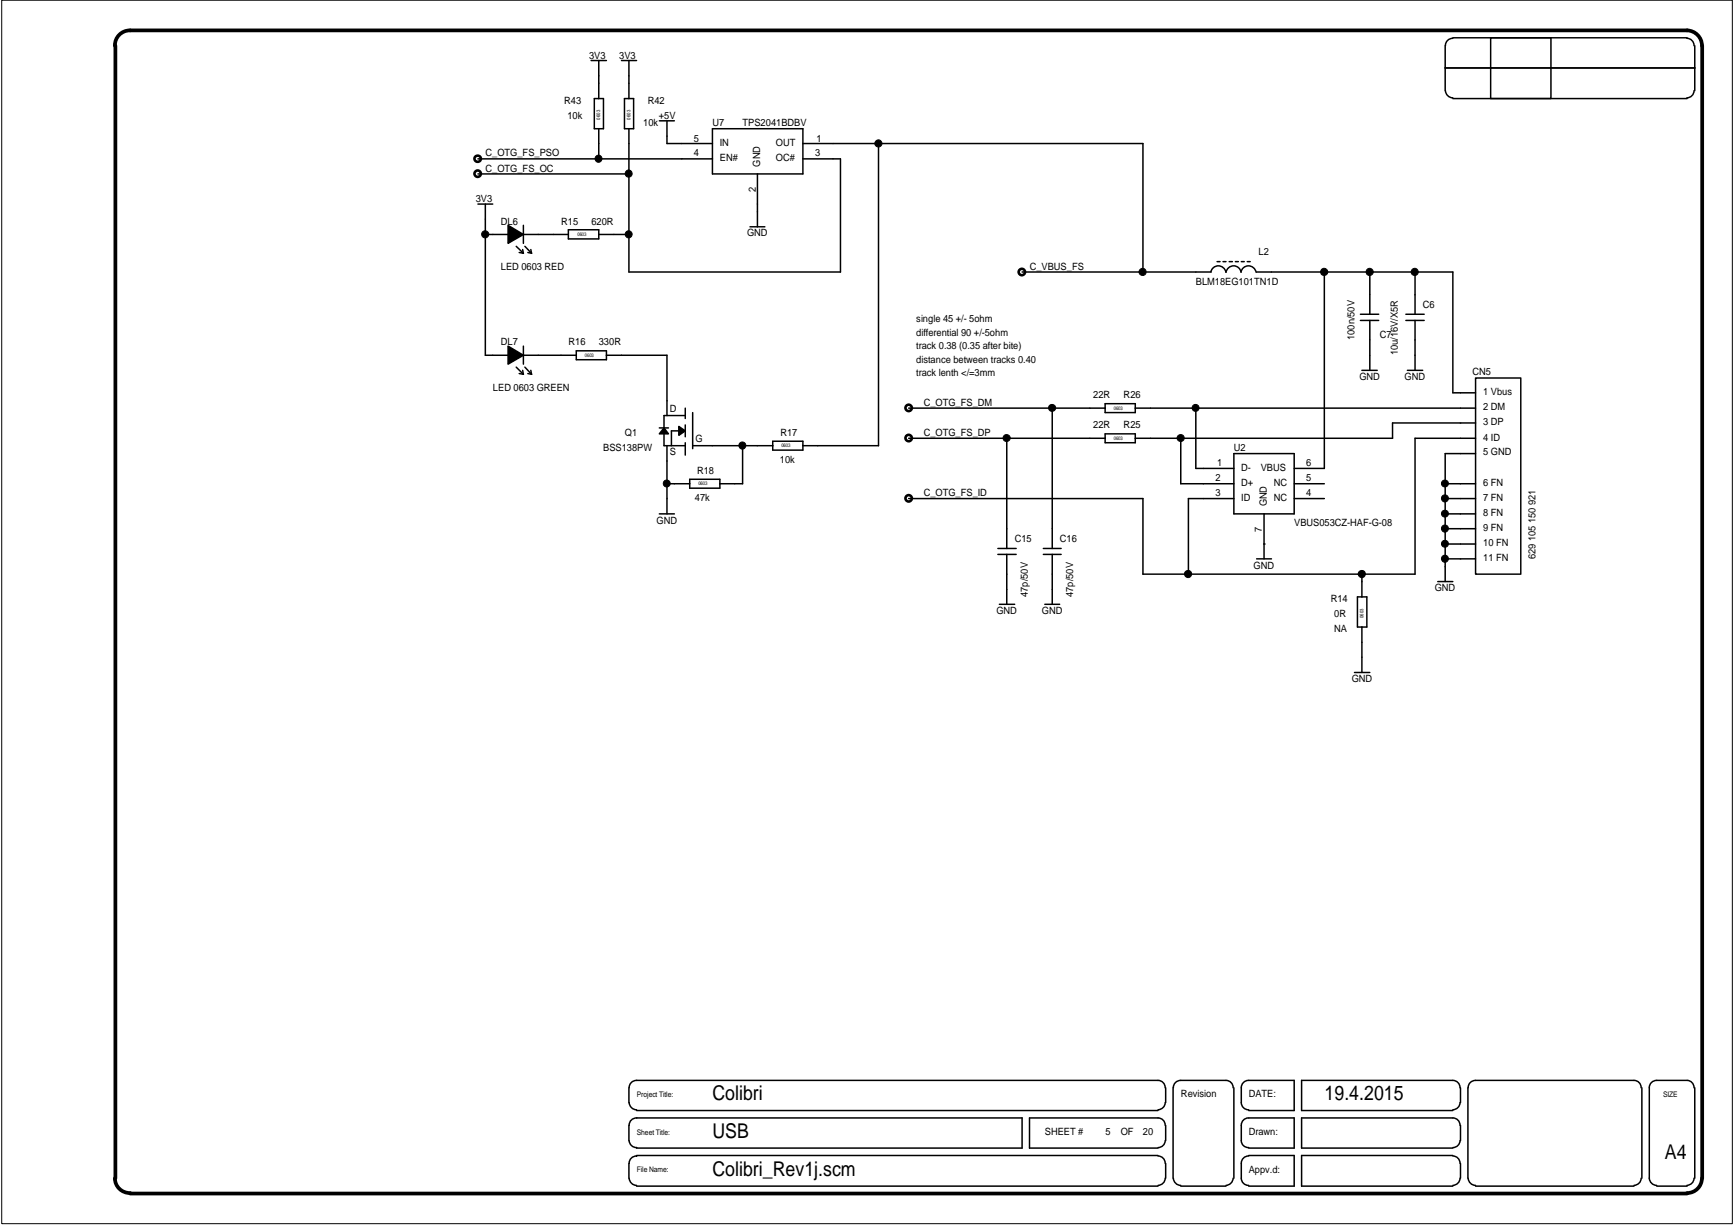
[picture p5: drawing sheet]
<svg xmlns="http://www.w3.org/2000/svg" width="297mm" height="210mm" viewBox="0 0 297 210" stroke-linecap="round" stroke-linejoin="round" font-family="sans-serif">
<g fill="none" stroke="#000" stroke-width=".45">
<circle cx="81.8" cy="29.8" r=".55"/>
<circle cx="81.8" cy="27.2" r=".54"/>
<circle cx="175" cy="46.6" r=".55"/>
<circle cx="155.7" cy="75.1" r=".55"/>
<circle cx="155.7" cy="69.9" r=".55"/>
<circle cx="155.7" cy="85.4" r=".55"/>
</g>
<g fill="none" stroke="#000" stroke-width=".26">
<path d="M101.3 10.4h2.6M101.8 16.9h1.6v5.2h-1.6zM102.6 10.4v6.5M106.5 10.4h2.5M107 16.9h1.5v5.2h-1.5zM107.7 10.4v6.5M247.6 7.8v7.7M247.6 11.6h42.7M247.6 15.5a1.3 1.3 0 0 0 1.3 1.3M248.9 6.6a1.24 1.24 0 0 0-1.3 1.2M248.9 6.5h40.1M248.9 16.9h40.1"/>
<path d="M255.4 6.5h10.3v10.4h-10.3zM289 6.6a1.23 1.23 0 0 1 1.2 1.2M290.2 15.5a1.23 1.23 0 0 1-1.2 1.3M290.3 7.8v7.7M81.9 29.8h25.8M81.9 27.2h40.1M81.9 35h2.5M83.1 35v25.9h3.9M87 38.6l2.7 1.6-2.7 1.5zM89.7 38.6v3.1M97.4 39.4h5.2v1.5h-5.2zM102.6 22.1v5.1"/>
<path d="M107.7 22.1v24.5h36.3v-19.4h-6.5M112.9 20.7h2.6M114.3 20.7v3.9h7.7M122 22.1h15.5v7.7h-15.5zM128.5 38.9h2.5M129.7 29.8v9.1M137.5 24.6h58.3v22M150.5 24.6v51.8h-13M83.1 40.2h3.9M87 59.3l2.7 1.6-2.7 1.5zM88.4 42.2l1.3 1.2M88.9 43.3l.8 .1"/>
<path d="M89.5 42.8l.2 .6M89.7 40.2h7.7M89.7 59.3v3.1M89.9 42.2l1.2 1.2M90.4 43.3l.7 .1M90.9 42.8l.2 .6M102.6 40.2h5.1M175.1 46.6h32.4M207.4 46.6a1.31 1.31 0 0 1 1.3-1 1.31 1.31 0 0 1 1.3 1.1 1.31 1.31 0 0 1 1.3-1.1 1.31 1.31 0 0 1 1.3 1.1M208.5 44.8h.5M209.5 44.8h.5M210.6 44.8h.5"/>
<path d="M211.6 44.8h.5M212.6 46.6a1.31 1.31 0 0 1 1.3-1 1.31 1.31 0 0 1 1.3 1.1M212.6 44.8h.5M213.7 44.8h.5M215.3 46.6h33.6v20.7h3.9M226.9 46.6v33.7h-5.2M233 54.9h3.2M233 53.8h3.2M234.7 46.6v7.2M234.7 54.9v8.6M240.8 54.9h3.2M240.8 53.8h3.2"/>
<path d="M242.4 46.6v7.2M242.4 54.9v8.6M88.4 62.9l1.3 1.2M88.9 64l.8 .1M89.5 63.5l.2 .6M89.7 60.9h9M89.9 62.9l1.2 1.2M90.4 64l.7 .1M90.9 63.5l.2 .6M98.7 60.1h5.2v1.5h-5.2zM103.9 60.9h10.4v10.3M112.9 73.3h1.6"/>
<path d="M113.7 73.3l.8 1h-1.6zM114.3 76.4v11.7M116.3 73.1l1.1 .7-1.1 .8zM117.4 71.2h-3.7v5.2h3.7M117.4 69.9v1.8M117.4 72.8v2M117.4 75.9v2.1M117.4 73.8h-2.4v2.6M118.7 76.4h13.7M118.7 70.7v6.2M127.2 76.4v6.5h-3.9M132.4 75.6h5.1v1.5h-5.1z"/>
<path d="M155.7 75.1h33.6M155.7 69.9h33.6M172.5 75.1v18.9M180.3 69.9v24.1M189.3 69.2h5.2v1.5h-5.2zM189.3 74.3h5.2v1.6h-5.2zM194.5 69.9h58.3M202.3 75.1v7.8h9.1M204.8 69.9v10.4h6.6M211.4 77.7h10.3v10.4h-10.3zM233.3 63.5h2.6M241.1 63.5h2.6"/>
<path d="M252.8 64.8h7.7v33.6h-7.7zM252.8 72.5h-14.3v2.6h-44M252.8 75.1h-10.4v23.3h-46.6v-13h-40.1M252.8 77.7h-5.2v22M112.9 88.1h2.6M114.3 82.9h3.8M118.1 82.1h5.2v1.6h-5.2zM170.9 94h3.2M170.9 95h3.2M172.5 95v8.5M178.7 94h3.1M178.7 95h3.1"/>
<path d="M180.3 95v8.5M211.4 85.4h-7.8v13M215.3 95.8h2.5M216.5 93.2h.1M216.5 88.1v7.7M221.7 85.4h5.2M221.7 82.9h5.2M233.3 98.4v3.9M246.3 99.7h2.6M247.6 85.4h5.2M247.6 95.8h5.2M247.6 93.2h5.2"/>
<path d="M247.6 82.9h5.2M247.6 90.6h5.2M247.6 88.1h5.2M171.2 103.5h2.6M179 103.5h2.5M232 115.2h2.7M232.5 102.3h1.6v5.1h-1.6zM233.3 107.4v7.8M107.7 186.4v2.5M107.7 192.8v2.7M107.7 199.3v2.6M107.8 188.9a1.3 1.3 0 0 0 1.2 1.3"/>
<path d="M107.8 195.5a1.26 1.26 0 0 0 1.3 1.1h-.1M109 185.1h89.4a1.23 1.23 0 0 1 1.2 1.3M109 198.1h.1a1.24 1.24 0 0 0-1.3 1.2M109 190.3h89.4M109 191.6h66.1v5.1h-66.1M109 198h89.4M109.1 185.1a1.24 1.24 0 0 0-1.3 1.3M109.1 191.6a1.24 1.24 0 0 0-1.3 1.2M198.4 198.1a1.23 1.23 0 0 1 1.2 1.2M199.6 192.8a1.23 1.23 0 0 0-1.2-1.2h-22v5.1h22M199.6 195.5a1.22 1.22 0 0 1-1.2 1.1M199.6 188.9a1.25 1.25 0 0 1-1.2 1.3"/>
<path d="M199.7 186.4v2.5M199.7 192.8v2.7M199.7 199.3v2.6M201 186.4v15.5M201 186.4a1.23 1.23 0 0 1 1.3-1.3h7.7a1.23 1.23 0 0 1 1.2 1.3M211.4 186.4v15.5M213.9 190.2a1.23 1.23 0 0 1-1.3-1.3v-2.5a1.23 1.23 0 0 1 1.3-1.3h7.8v5.2h-7.8M213.9 196.6a1.2 1.2 0 0 1-1.3-1.1v-2.7a1.23 1.23 0 0 1 1.3-1.2h7.8v5.1h-7.8M213.9 198.1a1.23 1.23 0 0 0-1.3 1.2v2.6a1.23 1.23 0 0 0 1.3 1.2M213.9 198h7.8v5.2h-7.8M248.9 198.1a1.23 1.23 0 0 1 1.2 1.2M248.9 198h-25.9v5.2h25.9"/>
<path d="M250.1 186.4a1.23 1.23 0 0 0-1.2-1.3h-25.9v5.2h25.9M250.1 188.9a1.25 1.25 0 0 1-1.2 1.3M250.1 192.8a1.23 1.23 0 0 0-1.2-1.2h-25.9v5.1h25.9M250.1 195.5a1.22 1.22 0 0 1-1.2 1.1M250.2 186.4v2.5M250.2 192.8v2.7M250.2 199.3v2.6M251.5 186.4v15.5M251.5 186.4a1.24 1.24 0 0 1 1.3-1.3h27.1a1.23 1.23 0 0 1 1.2 1.3M281.3 186.4v15.5M290.2 186.4a1.22 1.22 0 0 0-1.2-1.3h-5.2a1.24 1.24 0 0 0-1.3 1.3v15.5a1.3 1.3 0 0 0 1.3 1.2M290.3 186.4v15.5"/>
<path d="M107.8 201.9a1.3 1.3 0 0 0 1.2 1.2M109 203.2h89.4M199.6 201.9a1.25 1.25 0 0 1-1.2 1.2M201 201.9a1.3 1.3 0 0 0 1.3 1.2M202.3 203.2h7.7M211.2 201.9a1.29 1.29 0 0 1-1.2 1.2M250.1 201.9a1.25 1.25 0 0 1-1.2 1.2M251.5 201.9a1.3 1.3 0 0 0 1.3 1.2M252.8 203.2h27.1M281.1 201.9a1.25 1.25 0 0 1-1.2 1.2M283.8 203.2h5.2M290.2 201.9a1.25 1.25 0 0 1-1.2 1.2"/>
</g>
<g fill="#000">
<path d="M87 38.6l2.7 1.6-2.7 1.5zM87 59.3l2.7 1.6-2.7 1.5zM113.7 73.3l.8 1h-1.6zM116.3 73.1l1.1 .7-1.1 .8z"/>
<circle cx="102.5" cy="27.2" r=".6"/>
<circle cx="107.7" cy="29.7" r=".61"/>
<circle cx="150.5" cy="24.6" r=".61"/>
<circle cx="83.1" cy="40.1" r=".62"/>
<circle cx="107.7" cy="40.1" r=".6"/>
<circle cx="195.7" cy="46.6" r=".61"/>
<circle cx="226.8" cy="46.6" r=".62"/>
<circle cx="234.6" cy="46.6" r=".62"/>
<circle cx="242.3" cy="46.6" r=".61"/>
<circle cx="127.2" cy="76.3" r=".6"/>
<circle cx="172.4" cy="75.1" r=".61"/>
<circle cx="180.2" cy="69.9" r=".61"/>
<circle cx="202.3" cy="75.1" r=".6"/>
<circle cx="204.8" cy="69.9" r=".6"/>
<circle cx="114.2" cy="82.8" r=".6"/>
<circle cx="203.5" cy="98.4" r=".61"/>
<circle cx="233.3" cy="98.4" r=".61"/>
<circle cx="247.5" cy="85.4" r=".6"/>
<circle cx="247.5" cy="90.6" r=".6"/>
<circle cx="247.5" cy="95.7" r=".6"/>
<circle cx="247.5" cy="82.8" r=".6"/>
<circle cx="247.5" cy="93.2" r=".6"/>
<circle cx="247.5" cy="88" r=".6"/>
</g>
<g fill="none" stroke="#000" stroke-width=".17">
<path d="M.3 0h296.5v209.7h-296.5z"/>
<circle cx="102.5" cy="27.2" r=".6"/>
<circle cx="107.7" cy="29.7" r=".61"/>
<circle cx="150.5" cy="24.6" r=".61"/>
<circle cx="83.1" cy="40.1" r=".62"/>
<circle cx="107.7" cy="40.1" r=".6"/>
<circle cx="195.7" cy="46.6" r=".61"/>
<circle cx="226.8" cy="46.6" r=".62"/>
<circle cx="234.6" cy="46.6" r=".62"/>
<circle cx="242.3" cy="46.6" r=".61"/>
<circle cx="127.2" cy="76.3" r=".6"/>
<circle cx="172.4" cy="75.1" r=".61"/>
<circle cx="180.2" cy="69.9" r=".61"/>
<circle cx="202.3" cy="75.1" r=".6"/>
<circle cx="204.8" cy="69.9" r=".6"/>
<circle cx="114.2" cy="82.8" r=".6"/>
<circle cx="203.5" cy="98.4" r=".61"/>
<circle cx="233.3" cy="98.4" r=".61"/>
<circle cx="247.5" cy="85.4" r=".6"/>
<circle cx="247.5" cy="90.6" r=".6"/>
<circle cx="247.5" cy="95.7" r=".6"/>
<circle cx="247.5" cy="93.2" r=".6"/>
<circle cx="247.5" cy="82.8" r=".6"/>
<circle cx="247.5" cy="88" r=".6"/>
</g>
<path d="M19.7 7.8a2.57 2.57 0 0 1 2.6-2.6h266.7a2.61 2.61 0 0 1 2.5 2.6M19.8 7.8v194.1M291.6 7.8v194.1M19.7 201.9a2.56 2.56 0 0 0 2.6 2.5M22.3 204.5h266.7M291.5 201.9a2.55 2.55 0 0 1-2.5 2.5" fill="none" stroke="#000" stroke-width=".64"/>
<g font-size="3.5">
<text x="122" y="188.5">Colibri</text>
<text x="226.9" y="188.5">19.4.2015</text>
<text x="122" y="194.9">USB</text>
<text x="122" y="201.4">Colibri_Rev1j.scm</text>
<text x="285.2" y="198.6">A4</text>
</g>
<g font-size="1.7">
<text x="100.9" y="10">3V3</text>
<text x="106.1" y="10">3V3</text>
<text x="96.6" y="17.7">R43</text>
<text x="111" y="17.7">R42</text>
<text x="97.2" y="20.4">10k</text>
<text x="110.2" y="21.6">10k</text>
<text x="112.9" y="20.4">+5V</text>
<text x="122" y="21.6">U7</text>
<text x="127.2" y="21.6">TPS2041BDBV</text>
<text x="83.2" y="26.8">C_OTG_FS_PSO</text>
<text x="83.2" y="29.4">C_OTG_FS_OC</text>
<text x="118.9" y="24.3">5</text>
<text x="118.9" y="26.8">4</text>
<text x="123.3" y="27.6">EN#</text>
<text x="123.3" y="25">IN</text>
<text x="130.2" y="28.5" transform="rotate(-90 130.2 28.5)">GND</text>
<text x="132.9" y="27.6">OC#</text>
<text x="132.9" y="25">OUT</text>
<text x="139.6" y="26.8">3</text>
<text x="139.9" y="24.3">1</text>
<text x="81.5" y="34.6">3V3</text>
<text x="129.5" y="33" transform="rotate(-90 129.5 33)">2</text>
<text x="85.8" y="38.5">DL6</text>
<text x="96.1" y="38.5">R15</text>
<text x="101.3" y="38.5">620R</text>
<text x="128" y="40.5">GND</text>
<text x="85.8" y="46.3">LED 0603 RED</text>
<text x="176.4" y="46.3">C_VBUS_FS</text>
<text x="215.6" y="43.6">L2</text>
<text x="204.8" y="48.8">BLM18EG101TN1D</text>
<text x="243.8" y="52.7">C6</text>
<text x="85.8" y="59.1">DL7</text>
<text x="97.4" y="59.1">R16</text>
<text x="102.6" y="59.1">330R</text>
<text x="157" y="55.2">single 45 +/- 5ohm</text>
<text x="157" y="57.6">differential 90 +/-5ohm</text>
<text x="157" y="59.9">track 0.38 (0.35 after bite)</text>
<text x="232" y="58.3" transform="rotate(-90 232 58.3)">100n/50V</text>
<text x="236.3" y="57.9">C7</text>
<text x="157" y="62.1">distance between tracks 0.40</text>
<text x="157" y="64.4">track lenth &lt;/=3mm</text>
<text x="232.9" y="65.2">GND</text>
<text x="239.5" y="60.9" transform="rotate(-90 239.5 60.9)">10u/16V/X5R</text>
<text x="240.6" y="65.2">GND</text>
<text x="252.2" y="64.3">CN5</text>
<text x="84.5" y="66.9">LED 0603 GREEN</text>
<text x="114.7" y="70.6">D</text>
<text x="158.2" y="69.6">C_OTG_FS_DM</text>
<text x="187.3" y="68.2">22R</text>
<text x="192.5" y="68.2">R26</text>
<text x="254.1" y="67.7">1 Vbus</text>
<text x="254.1" y="70.3">2 DM</text>
<text x="103.3" y="77.3">BSS138PW</text>
<text x="107.1" y="74.7">Q1</text>
<text x="119.1" y="75.7">G</text>
<text x="133.7" y="74.7">R17</text>
<text x="158.2" y="74.7">C_OTG_FS_DP</text>
<text x="187.3" y="73.4">22R</text>
<text x="192.5" y="73.4">R25</text>
<text x="211.4" y="77.3">U2</text>
<text x="254.1" y="75.5">4 ID</text>
<text x="254.1" y="72.9">3 DP</text>
<text x="114.7" y="78">S</text>
<text x="119.4" y="81.2">R18</text>
<text x="133.6" y="79.4">10k</text>
<text x="208.2" y="82.4">2</text>
<text x="208.5" y="79.9">1</text>
<text x="212.6" y="83.2">D+</text>
<text x="212.6" y="80.6">D-</text>
<text x="216" y="80.6">VBUS</text>
<text x="218.2" y="83.2">NC</text>
<text x="223.8" y="82.4">5</text>
<text x="223.8" y="79.9">6</text>
<text x="254.1" y="83.2">6 FN</text>
<text x="254.1" y="78">5 GND</text>
<text x="112.5" y="89.7">GND</text>
<text x="119" y="85.8">47k</text>
<text x="158.2" y="85">C_OTG_FS_ID</text>
<text x="208.2" y="85">3</text>
<text x="212.6" y="85.8">ID</text>
<text x="217" y="86.8" transform="rotate(-90 217 86.8)">GND</text>
<text x="218.2" y="85.8">NC</text>
<text x="223.8" y="85">4</text>
<text x="254.1" y="85.8">7 FN</text>
<text x="254.1" y="88.4">8 FN</text>
<text x="173.8" y="92.8">C15</text>
<text x="181.6" y="92.8">C16</text>
<text x="216.2" y="91.2" transform="rotate(-90 216.2 91.2)">7</text>
<text x="221.7" y="90.2">VBUS053CZ-HAF-G-08</text>
<text x="254.1" y="91">9 FN</text>
<text x="254.1" y="93.6">10 FN</text>
<text x="263" y="95.8" transform="rotate(-90 263 95.8)">629 105 150 921</text>
<text x="214.8" y="97.5">GND</text>
<text x="245.8" y="101.3">GND</text>
<text x="254.1" y="96.2">11 FN</text>
<text x="170.7" y="105.2">GND</text>
<text x="176.1" y="102.3" transform="rotate(-90 176.1 102.3)">47p/50V</text>
<text x="178.5" y="105.2">GND</text>
<text x="183.8" y="102.3" transform="rotate(-90 183.8 102.3)">47p/50V</text>
<text x="228" y="103.2">R14</text>
<text x="228.6" y="105.7">0R</text>
<text x="228.6" y="108.4">NA</text>
<text x="231.6" y="116.9">GND</text>
<text x="202.3" y="188">Revision</text>
<text x="213.9" y="188">DATE:</text>
<text x="179" y="194.5">SHEET #</text>
<text x="189.4" y="194.5">5</text>
<text x="192" y="194.5">OF</text>
<text x="195.8" y="194.5">20</text>
<text x="213.9" y="194.5">Drawn:</text>
<text x="213.9" y="201">Appv.d:</text>
</g>
<g font-size="1.3">
<text x="109.1" y="188">Project Title:</text>
<text x="284.9" y="188">SIZE</text>
<text x="109.1" y="194.4">Sheet Title:</text>
<text x="109.1" y="200.9">File Name:</text>
</g>
<g font-size=".9">
<text x="102.8" y="20.5" transform="rotate(-90 102.8 20.5)">0603</text>
<text x="108" y="20.5" transform="rotate(-90 108 20.5)">0603</text>
<text x="98.9" y="40.4">0603</text>
<text x="100.2" y="61.1">0603</text>
<text x="190.8" y="70.2">0603</text>
<text x="133.9" y="76.6">0603</text>
<text x="190.8" y="75.4">0603</text>
<text x="119.6" y="83.1">0603</text>
<text x="233.5" y="105.9" transform="rotate(-90 233.5 105.9)">0603</text>
</g>
</svg>
